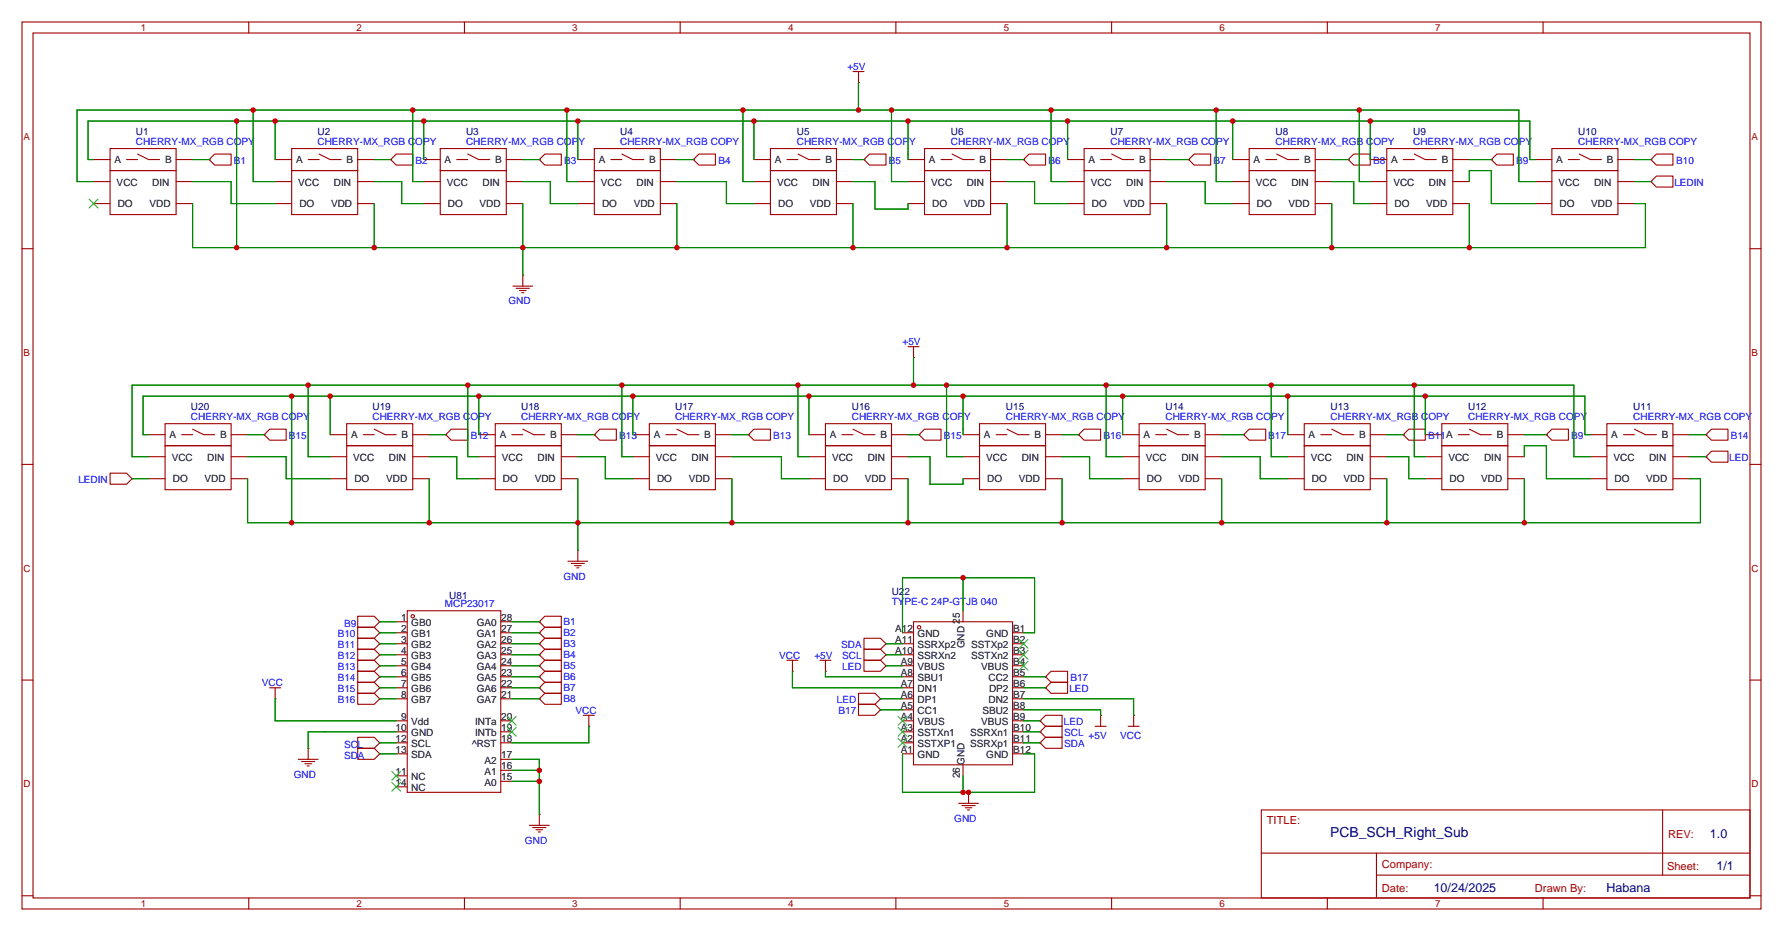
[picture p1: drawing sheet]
<svg xmlns="http://www.w3.org/2000/svg" width="411mm" height="215mm" viewBox="0 0 411 215" stroke-linecap="round" stroke-linejoin="round" font-family="sans-serif">
<g fill="none" stroke="#a10000" stroke-width=".25">
<path d="M5.1 5.1h401.3v204.7h-401.3zM7.6 7.6h396.3v199.7h-396.3zM57.4 5.1v2.5M107.2 5.1v2.5M157 5.1v2.5M196.8 16.5h2.6M198.1 19h.1M198.1 16.5v2.5M206.8 5.1v2.5M256.5 5.1v2.5M306.3 5.1v2.5M356.1 5.1v2.5"/>
<path d="M21.6 36.8h3.8M25.4 39.4h15.2v10.1h-15.2zM25.4 34.3h15.2v5.1h-15.2zM29.2 36.8h2.5M31.7 35.6l2.6 1.2h2.5M40.6 36.8h3.8M48.3 36.8h.1M49.5 35.6h3.8v2.5h-3.8l-1.2-1.3zM63.5 36.8h3.8M67.3 39.4h15.2v10.1h-15.2zM67.3 34.3h15.2v5.1h-15.2zM71.1 36.8h2.6"/>
<path d="M73.7 35.6l2.5 1.2h2.5M82.5 36.8h3.9M90.2 36.8l1.2-1.2h3.8v2.5h-3.8zM90.2 36.8h.1M97.8 36.8h3.8M101.6 39.4h15.2v10.1h-15.2zM101.6 34.3h15.2v5.1h-15.2zM105.4 36.8h2.5M107.9 35.6l2.6 1.2h2.5M116.8 36.8h3.8M124.5 36.8l1.2-1.2h3.8v2.5h-3.8zM124.5 36.8h.1"/>
<path d="M133.3 36.8h3.9M137.2 39.4h15.2v10.1h-15.2zM137.2 34.3h15.2v5.1h-15.2zM141 36.8h2.5M143.5 35.6l2.5 1.2h2.6M152.4 36.8h3.8M160 36.8l1.3-1.2h3.8v2.5h-3.8zM160 36.8h.1M174 36.8h3.8M177.8 39.4h15.2v10.1h-15.2zM177.8 34.3h15.2v5.1h-15.2zM181.6 36.8h2.5"/>
<path d="M184.1 35.6l2.6 1.2h2.5M193 36.8h3.8M199.4 36.8h.1M200.7 35.6h3.8v2.5h-3.8l-1.3-1.3zM209.5 36.8h3.9M213.4 39.4h15.2v10.1h-15.2zM213.4 34.3h15.2v5.1h-15.2zM217.2 36.8h2.5M219.7 35.6l2.5 1.2h2.6M228.6 36.8h3.8M236.2 36.8l1.3-1.2h3.8v2.5h-3.8zM236.2 36.8h.1"/>
<path d="M246.4 36.8h3.8M250.2 39.4h15.2v10.1h-15.2zM250.2 34.3h15.2v5.1h-15.2zM254 36.8h2.5M256.5 35.6l2.6 1.2h2.5M265.4 36.8h3.8M274.3 36.8l1.3-1.2h3.8v2.5h-3.8zM274.3 36.8h.1M284.5 36.8h3.8M288.3 39.4h15.2v10.1h-15.2zM288.3 34.3h15.2v5.1h-15.2zM292.1 36.8h2.5"/>
<path d="M294.6 35.6l2.6 1.2h2.5M303.5 36.8h3.8M311.1 36.8h.1M312.4 35.6h3.8v2.5h-3.8l-1.3-1.3zM316.2 36.8h3.8M320 39.4h15.3v10.1h-15.3zM320 34.3h15.3v5.1h-15.3zM323.8 36.8h2.6M326.4 35.6l2.5 1.2h2.6M335.3 36.8h3.8M344.2 36.8l1.2-1.2h3.8v2.5h-3.8zM344.2 36.8h.1"/>
<path d="M354.3 36.8h3.8M358.1 39.4h15.3v10.1h-15.3zM358.1 34.3h15.3v5.1h-15.3zM361.9 36.8h2.6M364.5 35.6l2.5 1.2h2.6M373.4 36.8h3.8M381 36.8h.1M382.3 35.6h3.8v2.5h-3.8l-1.3-1.3zM5.1 57.4h2.5M21.6 41.9h3.8M21.6 47h3.8M40.6 41.9h3.8"/>
<path d="M40.6 47h3.8M63.5 41.9h3.8M63.5 47h3.8M82.5 41.9h3.9M82.5 47h3.9M97.8 41.9h3.8M97.8 47h3.8M116.8 41.9h3.8M116.8 47h3.8M133.3 41.9h3.9M133.3 47h3.9M152.4 41.9h3.8"/>
<path d="M152.4 47h3.8M174 41.9h3.8M174 47h3.8M193 41.9h3.8M193 47h3.8M209.5 41.9h3.9M209.5 47h3.9M228.6 41.9h3.8M228.6 47h3.8M246.4 41.9h3.8M246.4 47h3.8M265.4 41.9h3.8"/>
<path d="M265.4 47h3.8M284.5 41.9h3.8M284.5 47h3.8M303.5 41.9h3.8M303.5 47h3.8M316.2 41.9h3.8M316.2 47h3.8M335.3 41.9h3.8M335.3 47h3.8M354.3 41.9h3.8M354.3 47h3.8M373.4 41.9h3.8"/>
<path d="M373.4 47h3.8M381 41.9h.1M382.3 40.6h3.8v2.6h-3.8l-1.3-1.3zM403.9 57.4h2.5M118.4 66h4.5M119.1 66.5h3.1M119.9 67.1h1.5M120.4 67.6h.5M120.6 63.5h.1M120.6 63.5v2.5M38.1 97.8h15.2v5.1h-15.2zM44.4 99.1l2.6 1.2h2.5"/>
<path d="M62.2 99.1h3.8v2.5h-3.8l-1.2-1.3zM80 97.8h15.2v5.1h-15.2zM86.4 99.1l2.5 1.2h2.5M114.3 97.8h15.2v5.1h-15.2zM120.6 99.1l2.6 1.2h2.5M149.9 97.8h15.2v5.1h-15.2zM156.2 99.1l2.5 1.2h2.6M190.5 97.8h15.2v5.1h-15.2zM196.8 99.1l2.6 1.2h2.5M209.5 80h2.6M210.8 82.5h.1M210.8 80v2.5"/>
<path d="M213.4 99.1h3.8v2.5h-3.8l-1.3-1.3zM226.1 97.8h15.2v5.1h-15.2zM232.4 99.1l2.5 1.2h2.6M262.9 97.8h15.2v5.1h-15.2zM269.2 99.1l2.6 1.2h2.5M301 97.8h15.2v5.1h-15.2zM307.3 99.1l2.6 1.2h2.5M325.1 99.1h3.8v2.5h-3.8l-1.3-1.3zM332.7 97.8h15.3v5.1h-15.3zM339.1 99.1l2.5 1.2h2.6M370.8 97.8h15.3v5.1h-15.3zM377.2 99.1l2.5 1.2h2.6"/>
<path d="M395 99.1h3.8v2.5h-3.8l-1.3-1.3zM5.1 107.2h2.5M25.4 109.2h3.8l1.3 1.3-1.3 1.3h-3.8zM30.5 110.5h.1M34.3 100.3h3.8M34.3 105.4h3.8M34.3 110.5h3.8M38.1 102.9h15.2v10.1h-15.2zM41.9 100.3h2.5M53.3 100.3h3.8M53.3 105.4h3.8M53.3 110.5h3.8"/>
<path d="M61 100.3h.1M76.2 100.3h3.8M76.2 105.4h3.8M76.2 110.5h3.8M80 102.9h15.2v10.1h-15.2zM83.8 100.3h2.6M95.2 100.3h3.9M95.2 105.4h3.9M95.2 110.5h3.9M102.9 100.3l1.2-1.2h3.8v2.5h-3.8zM102.9 100.3h.1M110.5 100.3h3.8"/>
<path d="M110.5 105.4h3.8M110.5 110.5h3.8M114.3 102.9h15.2v10.1h-15.2zM118.1 100.3h2.5M129.5 100.3h3.8M129.5 105.4h3.8M129.5 110.5h3.8M137.2 100.3l1.2-1.2h3.8v2.5h-3.8zM137.2 100.3h.1M146 100.3h3.9M146 105.4h3.9M146 110.5h3.9"/>
<path d="M149.9 102.9h15.2v10.1h-15.2zM153.7 100.3h2.5M165.1 100.3h3.8M165.1 105.4h3.8M165.1 110.5h3.8M172.7 100.3l1.3-1.2h3.8v2.5h-3.8zM172.7 100.3h.1M186.7 100.3h3.8M186.7 105.4h3.8M186.7 110.5h3.8M190.5 102.9h15.2v10.1h-15.2zM194.3 100.3h2.5"/>
<path d="M205.7 100.3h3.8M205.7 105.4h3.8M205.7 110.5h3.8M212.1 100.3h.1M222.2 100.3h3.9M222.2 105.4h3.9M222.2 110.5h3.9M226.1 102.9h15.2v10.1h-15.2zM229.9 100.3h2.5M241.3 100.3h3.8M241.3 105.4h3.8M241.3 110.5h3.8"/>
<path d="M248.9 100.3l1.3-1.2h3.8v2.5h-3.8zM248.9 100.3h.1M259.1 100.3h3.8M259.1 105.4h3.8M259.1 110.5h3.8M262.9 102.9h15.2v10.1h-15.2zM266.7 100.3h2.5M278.1 100.3h3.8M278.1 105.4h3.8M278.1 110.5h3.8M287 100.3l1.3-1.2h3.8v2.5h-3.8zM287 100.3h.1"/>
<path d="M297.2 100.3h3.8M297.2 105.4h3.8M297.2 110.5h3.8M301 102.9h15.2v10.1h-15.2zM304.8 100.3h2.5M316.2 100.3h3.8M316.2 105.4h3.8M316.2 110.5h3.8M323.8 100.3h.1M328.9 100.3h3.8M328.9 105.4h3.8M328.9 110.5h3.8"/>
<path d="M332.7 102.9h15.3v10.1h-15.3zM336.5 100.3h2.6M348 100.3h3.8M348 105.4h3.8M348 110.5h3.8M356.9 100.3l1.2-1.2h3.8v2.5h-3.8zM356.9 100.3h.1M367 100.3h3.8M367 105.4h3.8M367 110.5h3.8M370.8 102.9h15.3v10.1h-15.3zM374.6 100.3h2.6"/>
<path d="M386.1 100.3h3.8M386.1 105.4h3.8M386.1 110.5h3.8M393.7 100.3h.1M393.7 105.4h.1M395 104.1h3.8v2.6h-3.8l-1.3-1.3zM403.9 107.2h2.5M131.1 129.5h4.5M131.8 130h3.1M132.6 130.6h1.5M133.1 131.1h.5M133.3 127h.1"/>
<path d="M133.3 127v2.5M5.1 157h2.5M62.2 158.8h2.6M63.5 158.8v2.5M82.5 144.8h3.9l1.2 1.2-1.2 1.3h-3.9zM82.5 142.2h3.9l1.2 1.3-1.2 1.3h-3.9zM82.5 147.3h3.9l1.2 1.3-1.2 1.3h-3.9zM82.5 149.9h3.9l1.2 1.2-1.2 1.3h-3.9zM82.5 152.4h3.9l1.2 1.3-1.2 1.2h-3.9zM82.5 154.9h3.9l1.2 1.3-1.2 1.3h-3.9zM82.5 157.5h3.9l1.2 1.3-1.2 1.2h-3.9zM87.6 146h.1"/>
<path d="M87.6 143.5h.1M87.6 148.6h.1M87.6 151.1h.1M87.6 153.7h.1M87.6 156.2h.1M87.6 158.8h.1M91.4 146h2.6M91.4 148.6h2.6M91.4 151.1h2.6M91.4 153.7h2.6M91.4 156.2h2.6M91.4 158.8h2.6"/>
<path d="M91.4 143.5h2.6M94 141h21.6v41.9h-21.6zM115.6 146h2.5M115.6 148.6h2.5M115.6 151.1h2.5M115.6 153.7h2.5M115.6 156.2h2.5M115.6 158.8h2.5M115.6 143.5h2.5M124.5 143.5l1.2-1.3h3.8v2.6h-3.8zM124.5 143.5h.1M124.5 146l1.2-1.2h3.8v2.5h-3.8z"/>
<path d="M124.5 146h.1M124.5 148.6l1.2-1.3h3.8v2.6h-3.8zM124.5 148.6h.1M124.5 151.1h.1M124.5 153.7l1.2-1.3h3.8v2.5h-3.8zM124.5 153.7h.1M124.5 156.2l1.2-1.3h3.8v2.6h-3.8zM124.5 156.2h.1M124.5 158.8l1.2-1.3h3.8v2.5h-3.8zM124.5 158.8h.1M125.7 149.9h3.8v2.5h-3.8l-1.2-1.3zM181.6 152.4h2.5"/>
<path d="M182.9 154.9h.1M182.9 152.4v2.5M189.2 152.4h2.6M190.5 154.9h.1M190.5 152.4v2.5M199.4 152.4h3.8l1.3 1.3-1.3 1.2h-3.8zM199.4 147.3h3.8l1.3 1.3-1.3 1.3h-3.8zM199.4 149.9h3.8l1.3 1.2-1.3 1.3h-3.8zM204.5 153.7h.1M204.5 148.6h.1M204.5 151.1h.1M208.3 146h2.5"/>
<path d="M208.3 148.6h2.5M208.3 151.1h2.5M208.3 153.7h2.5M208.3 156.2h2.5M208.3 158.8h2.5M210.8 143.5h22.9v33h-22.9zM222.2 141v2.5M233.7 146h2.5M233.7 148.6h2.5M233.7 151.1h2.5M233.7 153.7h2.5M233.7 156.2h2.5"/>
<path d="M233.7 158.8h2.5M241.3 156.2h.1M241.3 158.8h.1M242.6 154.9h3.8v2.6h-3.8l-1.3-1.3zM242.6 157.5h3.8v2.5h-3.8l-1.3-1.2zM403.9 157h2.5M63.5 161.3h.1M68.8 175.3h4.6M69.6 175.8h3M70.4 176.3h1.5M70.9 176.8h.5M71.1 172.7h.1"/>
<path d="M71.1 172.7v2.6M82.5 170.2h3.9l1.2 1.2-1.2 1.3h-3.9zM82.5 172.7h3.9l1.2 1.3-1.2 1.3h-3.9zM82.5 160h3.9l1.2 1.3-1.2 1.3h-3.9zM87.6 171.4h.1M87.6 174h.1M87.6 161.3h.1M91.4 161.3h2.6M91.4 166.4h2.6M91.4 168.9h2.6M91.4 171.4h2.6M91.4 174h2.6"/>
<path d="M91.4 179.1h2.6M115.6 161.3h2.5M115.6 166.4h2.5M115.6 168.9h2.5M115.6 171.4h2.5M115.6 177.8h2.5M115.6 175.3h2.5M124.5 161.3l1.2-1.3h3.8v2.6h-3.8zM124.5 161.3h.1M134.6 165.1h2.6M135.9 167.6h.1M135.9 165.1v2.5"/>
<path d="M198.1 160h3.8l1.3 1.3-1.3 1.3h-3.8zM198.1 162.6h3.8l1.3 1.2-1.3 1.3h-3.8zM203.2 161.3h.1M203.2 163.8h.1M208.3 161.3h2.5M208.3 163.8h2.5M208.3 166.4h2.5M208.3 168.9h2.5M208.3 171.4h2.5M208.3 174h2.5M222.2 176.5v2.6M233.7 161.3h2.5"/>
<path d="M233.7 163.8h2.5M233.7 166.4h2.5M233.7 168.9h2.5M233.7 171.4h2.5M233.7 174h2.5M240 168.9h.1M240 171.4h.1M240 166.4h.1M241.3 167.6h3.8v2.6h-3.8l-1.3-1.3zM241.3 170.2h3.8v2.5h-3.8l-1.3-1.3zM241.3 165.1h3.8v2.5h-3.8l-1.3-1.2zM252.7 167.6h2.6"/>
<path d="M254 165.1h.1M254 165.1v2.5M260.3 167.6h2.6M261.6 165.1h.1M261.6 165.1v2.5M91.4 181.6h2.6M115.6 180.3h2.5M122.2 190.5h4.5M122.9 191h3.1M123.7 191.5h1.5M124.2 192h.5M124.5 188h.1"/>
<path d="M124.5 188v2.5M221.2 185.4h4.6M222 185.9h3M222.8 186.4h1.5M223.3 186.9h.5M223.5 182.9h.1M223.5 182.9v2.5M291.1 186.9h112.8v20.4h-112.8zM291.1 196.9h112.7M317.7 196.9v10.2M383.7 187v15M5.1 206.8h2.5"/>
<path d="M57.4 207.3v2.5M107.2 207.3v2.5M157 207.3v2.5M206.8 207.3v2.5M256.5 207.3v2.5M306.3 207.3v2.5M317.7 202h86.1M356.1 207.3v2.5M403.9 206.8h2.5"/>
<circle cx="95.2" cy="142.2" r=".38"/>
<circle cx="212.1" cy="144.8" r=".38"/>
</g>
<g fill="none" stroke="#3c3" stroke-width=".25">
<path d="M20.6 46l2 2M22.6 46l-2 2M235.2 152.7l2 2M235.2 150.1l2 2M235.2 147.6l2 2M237.2 152.7l-2 2M237.2 150.1l-2 2M237.2 147.6l-2 2M90.4 178.1l2.1 2M92.5 178.1l-2.1 2M117.1 167.9l2 2M117.1 165.4l2 2"/>
<path d="M119.1 167.9l-2 2M119.1 165.4l-2 2M207.3 165.4l2 2M207.3 167.9l2 2M207.3 170.4l2 2.1M209.3 165.4l-2 2M209.3 167.9l-2 2M209.3 170.4l-2 2.1M90.4 180.6l2.1 2M92.5 180.6l-2.1 2"/>
</g>
<g fill="none" stroke="#008700" stroke-width=".25">
<path d="M198.1 19v6.4M21.6 36.8h-1.3v-8.9h332.8v8.9h1.2M44.4 36.8h3.9M54.6 27.9v29.3M58.4 25.4v16.5h5.1M63.5 27.9v8.9M86.4 36.8h3.8M95.2 25.4v16.5h2.6M97.8 27.9v8.9M120.6 36.8h3.9M130.8 25.4v16.5h2.5M133.3 27.9v8.9"/>
<path d="M156.2 36.8h3.8M171.4 25.4v16.5h2.6M174 27.9v8.9M196.8 36.8h2.6M205.7 25.4v16.5h3.8M209.5 27.9v8.9M232.4 36.8h3.8M242.6 25.4v16.5h3.8M246.4 27.9v8.9M269.2 36.8h5.1M280.7 25.4v16.5h3.8M284.5 27.9v8.9"/>
<path d="M307.3 36.8h3.8M313.7 25.4v16.5h2.5M316.2 27.9v8.9M339.1 36.8h5.1M377.2 36.8h3.8M21.6 41.9h-3.8v-16.5h332.7v16.5h3.8M44.4 41.9h8.9v5.1h10.2M44.4 47v10.2h335.3v-10.2h-2.5M86.4 41.9h6.3v5.1h5.1M86.4 47v10.2M120.6 41.9h6.4v5.1h6.3M120.6 47v16.5"/>
<path d="M156.2 41.9h11.4v5.1h6.4M156.2 47v10.2M196.8 41.9h5.1v6.4h7.6v-1.3M196.8 47v10.2M232.4 41.9h6.4v5.1h7.6M232.4 47v10.2M269.2 41.9h8.9v5.1h6.4M269.2 47v10.2M307.3 41.9h5.1v5.1h3.8M307.3 47v10.2M339.1 41.9v-2.5h5.1v7.6h10.1M339.1 47v10.2"/>
<path d="M377.2 41.9h3.8M67.3 91.4v29.2M71.1 88.9v16.5h5.1M76.2 91.4v8.9M107.9 88.9v16.5h2.6M110.5 91.4v8.9M143.5 88.9v16.5h2.5M146 91.4v8.9M184.1 88.9v16.5h2.6M186.7 91.4v8.9M210.8 82.5v6.4M218.4 88.9v16.5h3.8"/>
<path d="M222.2 91.4v8.9M255.3 88.9v16.5h3.8M259.1 91.4v8.9M293.4 88.9v16.5h3.8M297.2 91.4v8.9M326.4 88.9v16.5h2.5M328.9 91.4v8.9M30.5 110.5h3.8M34.3 105.4h-3.8v-16.5h332.7v16.5h3.8M34.3 100.3h-1.3v-8.9h332.8v8.9h1.2M57.1 105.4h8.9v5.1h10.2M57.1 100.3h3.9"/>
<path d="M57.1 110.5v10.1h335.3v-10.1h-2.5M99.1 105.4h6.3v5.1h5.1M99.1 100.3h3.8M99.1 110.5v10.1M133.3 110.5v16.5M133.3 105.4h6.4v5.1h6.3M133.3 100.3h3.9M168.9 105.4h11.4v5.1h6.4M168.9 100.3h3.8M168.9 110.5v10.1M209.5 105.4h5.1v6.4h7.6v-1.3M209.5 110.5v10.1"/>
<path d="M209.5 100.3h2.6M245.1 105.4h6.4v5.1h7.6M245.1 100.3h3.8M245.1 110.5v10.1M281.9 105.4h8.9v5.1h6.4M281.9 100.3h5.1M281.9 110.5v10.1M320 105.4h5.1v5.1h3.8M320 100.3h3.8M320 110.5v10.1M351.8 100.3h5.1M351.8 105.4v-2.5h5.1v7.6h10.1"/>
<path d="M351.8 110.5v10.1M389.9 105.4h3.8M389.9 100.3h3.8M222.2 133.3v7.7M87.6 153.7h3.8M87.6 146h3.8M87.6 148.6h3.8M87.6 151.1h3.8M87.6 143.5h3.8M87.6 156.2h3.8M87.6 158.8h3.8M118.1 153.7h6.4"/>
<path d="M118.1 146h6.4M118.1 148.6h6.4M118.1 151.1h6.4M118.1 143.5h6.4M118.1 156.2h6.4M118.1 158.8h6.4M182.9 154.9v3.9h25.4M190.5 154.9v1.3h17.8M204.5 153.7h3.8M204.5 148.6h3.8M204.5 151.1h3.8M208.3 146v-12.7h30.5v12.7h-2.6"/>
<path d="M236.2 156.2h5.1M236.2 158.8h5.1M63.5 161.3v5.1h27.9M87.6 174h3.8M87.6 171.4h3.8M87.6 161.3h3.8M91.4 168.9h-20.3v3.8M118.1 161.3h6.4M118.1 175.3h6.4v12.7M118.1 177.8h6.4M135.9 167.6v3.8h-17.8M203.2 161.3h5.1"/>
<path d="M203.2 163.8h5.1M208.3 174v8.9h30.5v-8.9h-2.6M222.2 179.1v3.8M236.2 171.4h3.8M236.2 161.3h25.4v3.8M236.2 166.4h3.8M236.2 168.9h3.8M236.2 163.8h17.8v1.3M118.1 180.3h6.4"/>
</g>
<g fill="#c00">
<circle cx="222.3" cy="133.3" r=".63"/>
<circle cx="222.3" cy="182.9" r=".63"/>
<circle cx="223.5" cy="182.9" r=".63"/>
<circle cx="124.5" cy="180.3" r=".63"/>
<circle cx="124.5" cy="177.8" r=".63"/>
<circle cx="54.6" cy="57.1" r=".63"/>
<circle cx="86.4" cy="57.1" r=".63"/>
<circle cx="120.7" cy="57.1" r=".63"/>
<circle cx="156.2" cy="57.1" r=".63"/>
<circle cx="196.9" cy="57.1" r=".63"/>
<circle cx="232.4" cy="57.1" r=".63"/>
<circle cx="269.2" cy="57.1" r=".63"/>
<circle cx="307.3" cy="57.1" r=".63"/>
<circle cx="339.1" cy="57.1" r=".63"/>
<circle cx="54.6" cy="27.9" r=".63"/>
<circle cx="63.5" cy="27.9" r=".63"/>
<circle cx="97.8" cy="27.9" r=".63"/>
<circle cx="133.4" cy="27.9" r=".63"/>
<circle cx="174" cy="27.9" r=".63"/>
<circle cx="209.6" cy="27.9" r=".63"/>
<circle cx="246.4" cy="27.9" r=".63"/>
<circle cx="284.5" cy="27.9" r=".63"/>
<circle cx="316.2" cy="27.9" r=".63"/>
<circle cx="58.4" cy="25.4" r=".63"/>
<circle cx="95.3" cy="25.4" r=".63"/>
<circle cx="130.8" cy="25.4" r=".63"/>
<circle cx="171.5" cy="25.4" r=".63"/>
<circle cx="198.1" cy="25.4" r=".63"/>
<circle cx="205.7" cy="25.4" r=".63"/>
<circle cx="242.6" cy="25.4" r=".63"/>
<circle cx="280.7" cy="25.4" r=".63"/>
<circle cx="313.7" cy="25.4" r=".63"/>
<circle cx="184.2" cy="88.9" r=".63"/>
<circle cx="210.8" cy="88.9" r=".63"/>
<circle cx="326.4" cy="88.9" r=".63"/>
<circle cx="293.4" cy="88.9" r=".63"/>
<circle cx="255.3" cy="88.9" r=".63"/>
<circle cx="218.4" cy="88.9" r=".63"/>
<circle cx="143.5" cy="88.9" r=".63"/>
<circle cx="108" cy="88.9" r=".63"/>
<circle cx="71.1" cy="88.9" r=".63"/>
<circle cx="351.8" cy="120.6" r=".63"/>
<circle cx="320" cy="120.6" r=".63"/>
<circle cx="281.9" cy="120.6" r=".63"/>
<circle cx="245.1" cy="120.6" r=".63"/>
<circle cx="209.6" cy="120.6" r=".63"/>
<circle cx="168.9" cy="120.6" r=".63"/>
<circle cx="99.1" cy="120.6" r=".63"/>
<circle cx="133.4" cy="120.6" r=".63"/>
<circle cx="67.3" cy="120.6" r=".63"/>
<circle cx="328.9" cy="91.4" r=".63"/>
<circle cx="297.2" cy="91.4" r=".63"/>
<circle cx="259.1" cy="91.4" r=".63"/>
<circle cx="222.3" cy="91.4" r=".63"/>
<circle cx="186.7" cy="91.4" r=".63"/>
<circle cx="146.1" cy="91.4" r=".63"/>
<circle cx="110.5" cy="91.4" r=".63"/>
<circle cx="76.2" cy="91.4" r=".63"/>
<circle cx="67.3" cy="91.4" r=".63"/>
</g>
<text font-size="3.2" fill="#000080" x="307" y="193.3">PCB_SCH_Right_Sub</text>
<g font-size="2.9" fill="#000080">
<text x="394.6" y="193.5">1.0</text>
<text x="396.1" y="200.9">1/1</text>
<text x="330.9" y="206">10/24/2025</text>
<text x="370.7" y="205.9">Habana</text>
</g>
<g font-size="2.6" fill="#a00000">
<text x="292.4" y="190.1">TITLE:</text>
<text x="385" y="193.5">REV:</text>
<text x="318.9" y="200.4">Company:</text>
<text x="384.7" y="200.8">Sheet:</text>
<text x="318.9" y="205.9">Date:</text>
<text x="354.2" y="205.9">Drawn By:</text>
</g>
<g font-size="2.3" fill="#00f">
<text x="195.6" y="16.2">+5V</text>
<text x="31.4" y="33.4">CHERRY-MX_RGB COPY</text>
<text x="73.3" y="33.4">CHERRY-MX_RGB COPY</text>
<text x="107.6" y="33.4">CHERRY-MX_RGB COPY</text>
<text x="143.1" y="33.4">CHERRY-MX_RGB COPY</text>
<text x="183.9" y="33.4">CHERRY-MX_RGB COPY</text>
<text x="219.4" y="33.4">CHERRY-MX_RGB COPY</text>
<text x="256.3" y="33.4">CHERRY-MX_RGB COPY</text>
<text x="294.4" y="33.4">CHERRY-MX_RGB COPY</text>
<text x="326.1" y="33.4">CHERRY-MX_RGB COPY</text>
<text x="364.2" y="33.4">CHERRY-MX_RGB COPY</text>
<text x="54" y="37.8">B1</text>
<text x="95.9" y="37.8">B2</text>
<text x="130.2" y="37.9">B3</text>
<text x="165.8" y="37.9">B4</text>
<text x="205.1" y="37.9">B5</text>
<text x="242" y="37.9">B6</text>
<text x="280" y="37.8">B7</text>
<text x="316.9" y="37.8">B8</text>
<text x="349.9" y="37.8">B9</text>
<text x="386.8" y="37.8">B10</text>
<text x="386.4" y="43">LEDIN</text>
<text x="117.3" y="70.3">GND</text>
<text x="208.3" y="79.7">+5V</text>
<text x="44.1" y="96.9">CHERRY-MX_RGB COPY</text>
<text x="66.7" y="101.3">B15</text>
<text x="86" y="96.9">CHERRY-MX_RGB COPY</text>
<text x="108.6" y="101.4">B12</text>
<text x="120.3" y="96.9">CHERRY-MX_RGB COPY</text>
<text x="142.9" y="101.4">B13</text>
<text x="155.8" y="96.9">CHERRY-MX_RGB COPY</text>
<text x="178.4" y="101.3">B13</text>
<text x="196.6" y="96.9">CHERRY-MX_RGB COPY</text>
<text x="217.8" y="101.4">B15</text>
<text x="232.1" y="96.9">CHERRY-MX_RGB COPY</text>
<text x="254.7" y="101.4">B16</text>
<text x="269" y="96.9">CHERRY-MX_RGB COPY</text>
<text x="292.7" y="101.4">B17</text>
<text x="307.1" y="96.9">CHERRY-MX_RGB COPY</text>
<text x="329.6" y="101.3">B11A</text>
<text x="338.8" y="96.9">CHERRY-MX_RGB COPY</text>
<text x="362.6" y="101.3">B9</text>
<text x="376.9" y="96.9">CHERRY-MX_RGB COPY</text>
<text x="399.4" y="101.3">B14</text>
<text x="399.1" y="106.4">LED</text>
<text x="18.1" y="111.5">LEDIN</text>
<text x="130" y="133.8">GND</text>
<text x="102.7" y="140.1">MCP23017</text>
<text x="205.8" y="139.5">TYPE-C 24P-GTJB 040</text>
<text x="77.9" y="147">B10</text>
<text x="77.9" y="149.6">B11</text>
<text x="79.4" y="144.8">B9</text>
<text x="130.1" y="144.2">B1</text>
<text x="130.1" y="146.8">B2</text>
<text x="130.1" y="149.3">B3</text>
<text x="194.1" y="149.6">SDA</text>
<text x="77.9" y="152">B12</text>
<text x="77.9" y="154.6">B13</text>
<text x="130.1" y="151.8">B4</text>
<text x="130.1" y="154.4">B5</text>
<text x="179.8" y="152.1">VCC</text>
<text x="188" y="152.1">+5V</text>
<text x="194.4" y="154.7">LED</text>
<text x="194.4" y="152.1">SCL</text>
<text x="60.5" y="158.4">VCC</text>
<text x="77.9" y="157.1">B14</text>
<text x="77.9" y="159.7">B15</text>
<text x="130.1" y="156.9">B6</text>
<text x="130.1" y="159.5">B7</text>
<text x="246.8" y="159.7">LED</text>
<text x="247" y="157.3">B17</text>
<text x="77.9" y="162.3">B16</text>
<text x="130.1" y="162">B8</text>
<text x="132.8" y="164.8">VCC</text>
<text x="193.1" y="162.3">LED</text>
<text x="193.5" y="164.8">B17</text>
<text x="245.5" y="167.4">LED</text>
<text x="79.4" y="172.7">SCL</text>
<text x="245.6" y="172.5">SDA</text>
<text x="245.6" y="169.9">SCL</text>
<text x="251.2" y="170.6">+5V</text>
<text x="258.5" y="170.6">VCC</text>
<text x="67.8" y="179.5">GND</text>
<text x="79.4" y="175.3">SDA</text>
<text x="220.2" y="189.6">GND</text>
<text x="121.2" y="194.7">GND</text>
</g>
<g font-size="2.3" fill="#000080">
<text x="31.4" y="31.1">U1</text>
<text x="73.3" y="31.1">U2</text>
<text x="107.6" y="31.1">U3</text>
<text x="143.1" y="31.1">U4</text>
<text x="183.9" y="31.1">U5</text>
<text x="219.4" y="31.1">U6</text>
<text x="256.3" y="31.1">U7</text>
<text x="294.4" y="31.1">U8</text>
<text x="326.1" y="31.1">U9</text>
<text x="364.2" y="31.1">U10</text>
<text x="44.1" y="94.6">U20</text>
<text x="86" y="94.6">U19</text>
<text x="120.3" y="94.6">U18</text>
<text x="155.8" y="94.6">U17</text>
<text x="196.6" y="94.6">U16</text>
<text x="232.1" y="94.6">U15</text>
<text x="269" y="94.6">U14</text>
<text x="307.1" y="94.6">U13</text>
<text x="338.8" y="94.6">U12</text>
<text x="376.9" y="94.6">U11</text>
<text x="205.8" y="137.2">U22</text>
<text x="103.7" y="138.3">U81</text>
</g>
<g font-size="2.3">
<text x="26.4" y="37.6">A</text>
<text x="38.1" y="37.6">B</text>
<text x="68.3" y="37.6">A</text>
<text x="80" y="37.6">B</text>
<text x="102.6" y="37.6">A</text>
<text x="114.3" y="37.6">B</text>
<text x="138.2" y="37.6">A</text>
<text x="149.8" y="37.6">B</text>
<text x="178.8" y="37.6">A</text>
<text x="190.5" y="37.6">B</text>
<text x="214.4" y="37.6">A</text>
<text x="226" y="37.6">B</text>
<text x="251.2" y="37.6">A</text>
<text x="262.9" y="37.6">B</text>
<text x="289.3" y="37.6">A</text>
<text x="301" y="37.6">B</text>
<text x="321.1" y="37.6">A</text>
<text x="332.7" y="37.6">B</text>
<text x="359.2" y="37.6">A</text>
<text x="370.8" y="37.6">B</text>
<text x="26.9" y="43">VCC</text>
<text x="27.2" y="47.8">DO</text>
<text x="34.5" y="47.8">VDD</text>
<text x="35.1" y="43">DIN</text>
<text x="68.8" y="43">VCC</text>
<text x="69.1" y="47.8">DO</text>
<text x="76.4" y="47.8">VDD</text>
<text x="77.1" y="43">DIN</text>
<text x="103.1" y="43">VCC</text>
<text x="103.4" y="47.8">DO</text>
<text x="110.7" y="47.8">VDD</text>
<text x="111.3" y="43">DIN</text>
<text x="138.7" y="43">VCC</text>
<text x="138.9" y="47.8">DO</text>
<text x="146.3" y="47.8">VDD</text>
<text x="146.9" y="43">DIN</text>
<text x="179.3" y="43">VCC</text>
<text x="179.6" y="47.8">DO</text>
<text x="186.9" y="47.8">VDD</text>
<text x="187.5" y="43">DIN</text>
<text x="214.9" y="43">VCC</text>
<text x="215.1" y="47.8">DO</text>
<text x="222.5" y="47.8">VDD</text>
<text x="223.1" y="43">DIN</text>
<text x="251.7" y="43">VCC</text>
<text x="252" y="47.8">DO</text>
<text x="259.3" y="47.8">VDD</text>
<text x="259.9" y="43">DIN</text>
<text x="289.8" y="43">VCC</text>
<text x="290.1" y="47.8">DO</text>
<text x="297.4" y="47.8">VDD</text>
<text x="298" y="43">DIN</text>
<text x="321.6" y="43">VCC</text>
<text x="321.8" y="47.8">DO</text>
<text x="329.1" y="47.8">VDD</text>
<text x="329.8" y="43">DIN</text>
<text x="359.7" y="43">VCC</text>
<text x="359.9" y="47.8">DO</text>
<text x="367.2" y="47.8">VDD</text>
<text x="367.9" y="43">DIN</text>
<text x="39.1" y="101.1">A</text>
<text x="50.8" y="101.1">B</text>
<text x="81" y="101.1">A</text>
<text x="92.7" y="101.1">B</text>
<text x="115.3" y="101.1">A</text>
<text x="127" y="101.1">B</text>
<text x="150.9" y="101.1">A</text>
<text x="162.5" y="101.1">B</text>
<text x="191.5" y="101.1">A</text>
<text x="203.2" y="101.1">B</text>
<text x="227.1" y="101.1">A</text>
<text x="238.7" y="101.1">B</text>
<text x="263.9" y="101.1">A</text>
<text x="275.6" y="101.1">B</text>
<text x="302" y="101.1">A</text>
<text x="313.7" y="101.1">B</text>
<text x="345.4" y="101.1">B</text>
<text x="371.9" y="101.1">A</text>
<text x="383.5" y="101.1">B</text>
<text x="39.6" y="106.5">VCC</text>
<text x="47.8" y="106.5">DIN</text>
<text x="81.5" y="106.5">VCC</text>
<text x="89.8" y="106.5">DIN</text>
<text x="115.8" y="106.5">VCC</text>
<text x="124" y="106.5">DIN</text>
<text x="151.4" y="106.5">VCC</text>
<text x="159.6" y="106.5">DIN</text>
<text x="192" y="106.5">VCC</text>
<text x="200.2" y="106.5">DIN</text>
<text x="227.6" y="106.5">VCC</text>
<text x="235.8" y="106.5">DIN</text>
<text x="264.4" y="106.5">VCC</text>
<text x="272.6" y="106.5">DIN</text>
<text x="302.5" y="106.5">VCC</text>
<text x="310.7" y="106.5">DIN</text>
<text x="334.3" y="106.5">VCC</text>
<text x="342.5" y="106.5">DIN</text>
<text x="372.4" y="106.5">VCC</text>
<text x="380.6" y="106.5">DIN</text>
<text x="39.9" y="111.3">DO</text>
<text x="47.2" y="111.3">VDD</text>
<text x="81.8" y="111.3">DO</text>
<text x="89.1" y="111.3">VDD</text>
<text x="116.1" y="111.3">DO</text>
<text x="123.4" y="111.3">VDD</text>
<text x="151.6" y="111.3">DO</text>
<text x="159" y="111.3">VDD</text>
<text x="192.3" y="111.3">DO</text>
<text x="199.6" y="111.3">VDD</text>
<text x="227.8" y="111.3">DO</text>
<text x="235.2" y="111.3">VDD</text>
<text x="264.7" y="111.3">DO</text>
<text x="272" y="111.3">VDD</text>
<text x="302.8" y="111.3">DO</text>
<text x="310.1" y="111.3">VDD</text>
<text x="334.5" y="111.3">DO</text>
<text x="341.8" y="111.3">VDD</text>
<text x="372.6" y="111.3">DO</text>
<text x="379.9" y="111.3">VDD</text>
<text x="92.6" y="143.3">1</text>
<text x="115.7" y="143.3">28</text>
<text x="221.5" y="144" transform="rotate(-90 221.5 144)">25</text>
<text x="92.6" y="145.8">2</text>
<text x="92.6" y="148.4">3</text>
<text x="94.9" y="144.6">GB0</text>
<text x="94.9" y="147.1">GB1</text>
<text x="94.9" y="149.6">GB2</text>
<text x="110" y="149.6">GA2</text>
<text x="110" y="147.1">GA1</text>
<text x="110" y="144.6">GA0</text>
<text x="115.7" y="148.4">26</text>
<text x="115.7" y="145.8">27</text>
<text x="206.6" y="145.8">A12</text>
<text x="206.6" y="148.4">A11</text>
<text x="211.8" y="147.1">GND</text>
<text x="211.8" y="149.6">SSRXp2</text>
<text x="222.5" y="149.6" transform="rotate(-90 222.5 149.6)">GND</text>
<text x="224.1" y="149.6">SSTXp2</text>
<text x="227.6" y="147.1">GND</text>
<text x="233.8" y="148.4">B2</text>
<text x="233.8" y="145.8">B1</text>
<text x="92.6" y="150.9">4</text>
<text x="92.6" y="153.4">5</text>
<text x="92.6" y="156">6</text>
<text x="94.9" y="152.2">GB3</text>
<text x="94.9" y="154.7">GB4</text>
<text x="110" y="154.7">GA4</text>
<text x="110" y="152.2">GA3</text>
<text x="115.7" y="156">23</text>
<text x="115.7" y="153.4">24</text>
<text x="115.7" y="150.9">25</text>
<text x="206.6" y="150.9">A10</text>
<text x="207.9" y="153.4">A9</text>
<text x="207.9" y="156">A8</text>
<text x="211.8" y="152.2">SSRXn2</text>
<text x="211.8" y="154.7">VBUS</text>
<text x="224.1" y="152.2">SSTXn2</text>
<text x="226.5" y="154.7">VBUS</text>
<text x="233.8" y="156">B5</text>
<text x="233.8" y="153.4">B4</text>
<text x="233.8" y="150.9">B3</text>
<text x="92.6" y="158.5">7</text>
<text x="92.6" y="161.1">8</text>
<text x="94.9" y="157.3">GB5</text>
<text x="94.9" y="159.8">GB6</text>
<text x="110" y="159.8">GA6</text>
<text x="110" y="157.3">GA5</text>
<text x="115.7" y="161.1">21</text>
<text x="115.7" y="158.5">22</text>
<text x="207.9" y="158.5">A7</text>
<text x="207.9" y="161.1">A6</text>
<text x="211.8" y="157.3">SBU1</text>
<text x="211.8" y="159.8">DN1</text>
<text x="228.1" y="157.3">CC2</text>
<text x="228.3" y="159.8">DP2</text>
<text x="233.8" y="161.1">B7</text>
<text x="233.8" y="158.5">B6</text>
<text x="92.6" y="166.1">9</text>
<text x="94.9" y="162.3">GB7</text>
<text x="94.9" y="167.4">Vdd</text>
<text x="109.6" y="167.4">INTa</text>
<text x="110" y="162.3">GA7</text>
<text x="115.7" y="166.1">20</text>
<text x="207.9" y="163.6">A5</text>
<text x="207.9" y="166.1">A4</text>
<text x="211.8" y="162.3">DP1</text>
<text x="211.8" y="164.9">CC1</text>
<text x="211.8" y="167.4">VBUS</text>
<text x="226.5" y="167.4">VBUS</text>
<text x="226.7" y="164.9">SBU2</text>
<text x="228.1" y="162.3">DN2</text>
<text x="233.8" y="166.1">B9</text>
<text x="233.8" y="163.6">B8</text>
<text x="91.3" y="168.7">10</text>
<text x="91.3" y="171.2">12</text>
<text x="91.3" y="173.8">13</text>
<text x="94.9" y="170">GND</text>
<text x="94.9" y="172.5">SCL</text>
<text x="108.9" y="172.5">^RST</text>
<text x="109.6" y="170">INTb</text>
<text x="115.7" y="171.2">18</text>
<text x="115.7" y="168.7">19</text>
<text x="207.9" y="168.7">A3</text>
<text x="207.9" y="171.2">A2</text>
<text x="207.9" y="173.8">A1</text>
<text x="211.8" y="170">SSTXn1</text>
<text x="211.8" y="172.5">SSTXP1</text>
<text x="223.9" y="172.5">SSRXp1</text>
<text x="223.9" y="170">SSRXn1</text>
<text x="233.8" y="173.8">B12</text>
<text x="233.8" y="171.2">B11</text>
<text x="233.8" y="168.7">B10</text>
<text x="91.3" y="178.8">11</text>
<text x="94.9" y="175">SDA</text>
<text x="111.8" y="178.8">A1</text>
<text x="111.8" y="176.3">A2</text>
<text x="115.7" y="177.6">16</text>
<text x="115.7" y="175">17</text>
<text x="211.8" y="175">GND</text>
<text x="221.5" y="179.6" transform="rotate(-90 221.5 179.6)">26</text>
<text x="222.5" y="176.5" transform="rotate(-90 222.5 176.5)">GND</text>
<text x="227.6" y="175">GND</text>
<text x="91.3" y="181.4">14</text>
<text x="94.9" y="180.1">NC</text>
<text x="94.9" y="182.7">NC</text>
<text x="111.8" y="181.4">A0</text>
<text x="115.7" y="180.1">15</text>
</g>
<g font-size="2.2" fill="#a00000">
<text x="32.5" y="7.1">1</text>
<text x="82.3" y="7.1">2</text>
<text x="132.1" y="7.1">3</text>
<text x="181.9" y="7.1">4</text>
<text x="231.6" y="7.1">5</text>
<text x="281.4" y="7.1">6</text>
<text x="331.2" y="7.1">7</text>
<text x="5.5" y="32.4">A</text>
<text x="404.2" y="32.4">A</text>
<text x="5.5" y="82.2">B</text>
<text x="404.2" y="82.2">B</text>
<text x="5.5" y="132">C</text>
<text x="404.2" y="132">C</text>
<text x="5.5" y="181.8">D</text>
<text x="404.2" y="181.8">D</text>
<text x="32.5" y="209.3">1</text>
<text x="82.3" y="209.3">2</text>
<text x="132.1" y="209.3">3</text>
<text x="181.9" y="209.3">4</text>
<text x="231.6" y="209.3">5</text>
<text x="281.4" y="209.3">6</text>
<text x="331.2" y="209.3">7</text>
</g>
</svg>
